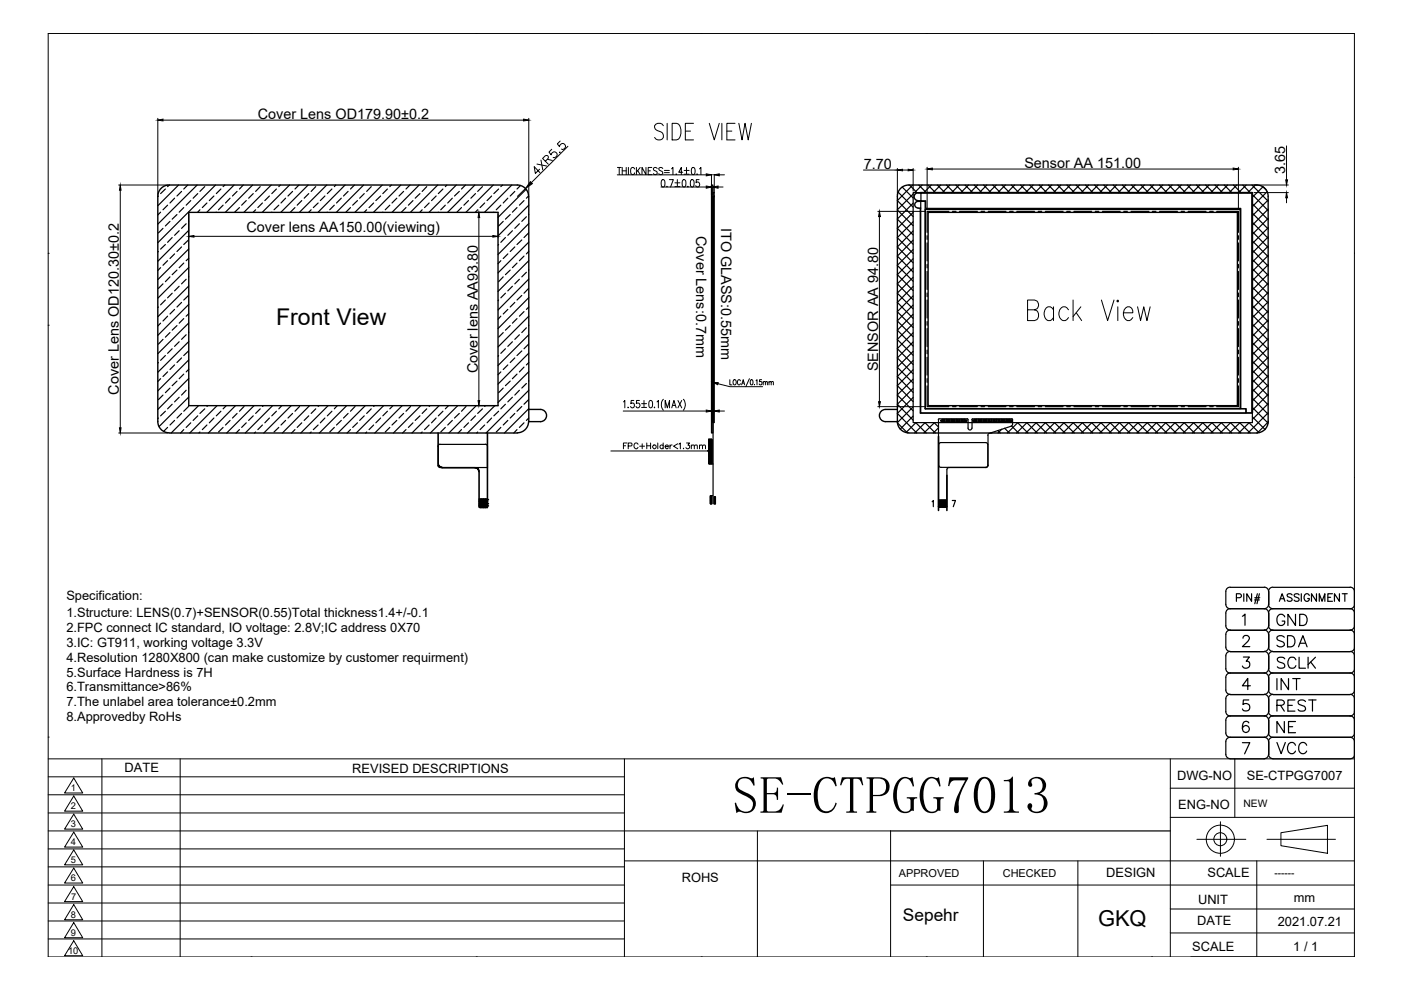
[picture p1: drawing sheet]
<svg xmlns="http://www.w3.org/2000/svg" width="297mm" height="210mm" viewBox="0 0 297 210" stroke-linecap="round" stroke-linejoin="round" font-family="sans-serif">
<g fill="none" stroke="#000" stroke-width=".21">
<path d="M10.2 7.1h277v195.8h-277zM53.2 7.1h.1M101 7.1h.1M148.7 7.1h.1M196.4 7.1h.1M244.2 7.1h.1M25.2 39.2h10.3M33.5 25.1v16.2M34.6 25.5h76.4M111.4 39.9l-1.7 1.7M112.1 25.1v16.2M113.8 34.8l2.1 .4"/>
<path d="M114.4 35.9l-.9 .9-.2-1.5 1.2 1.3M114.7 33.9l.4 2.1M115.6 34.2l.7-.8-.2-.4h-.5l-.6 .6 1.3 1.2M116 33.8l1.1 .2M117 31.7l-.6 .5 .5 .6a.63 .63 0 0 1 .6-.6 .63 .63 0 0 1 .6 .7 .63 .63 0 0 1-.8 .5M118.6 32.2v.2l.2-.2M118.8 29.9l-.6 .6 .4 .6a.62 .62 0 0 1 .7-.7 .62 .62 0 0 1 .6 .7 .62 .62 0 0 1-.8 .5M120.4 31l-7.7 7.7M130.9 37.1h18.8M130.9 35.5h.8M131.3 35.5v1.5M131.9 35.5v1.5"/>
<path d="M131.9 36.2h.9M132.8 35.5v1.5M133.2 35.5v1.5M134.5 35.8l-.2-.3a.79 .79 0 0 0-.6 .8 .79 .79 0 0 0 .6 .7l.2-.4M134.9 35.5v1.5M135.2 36.1l.5 .9M135.7 35.5l-.8 1M137 35.5v1.5l-.9-1.5v1.5M137.4 36.2h.5M138.2 35.5h-.8v1.5M139.3 35.7l-.3-.2-.5 .2 .2 .4 .4 .2a.42 .42 0 0 1 .1 .7 .42 .42 0 0 1-.7-.2M140.1 39.7h9.6"/>
<path d="M140.3 38.2l.3-.1a1.06 1.06 0 0 1 0 1.6h-.1a1.2 1.2 0 0 1-.2-1.5zM140.5 35.7l-.3-.2-.5 .2 .1 .4 .6 .3 .1 .2v.2l-.3 .2-.5-.2M140.6 26.7a.98 .98 0 0 0-1-.6 .98 .98 0 0 0-.8 .9l.3 .5 1 .5a.91 .91 0 0 1 .6 .9 .91 .91 0 0 1-.7 .8h-.5l-.7-.5M140.9 36.1h1M140.9 36.6h1M141.4 39.5v.1M141.4 26.1v3.6M141.9 38.1h.9l-.6 1.6M142.4 35.8l.3-.3v1.5M142.5 26.1h.9a1.68 1.68 0 0 1 1 2.2 1.38 1.38 0 0 1-1 1.4h-.9zM143.1 38.8h1.1M143.1 39.6h1.1"/>
<path d="M143.4 36.9v.1v-.1M143.6 38.1v1.3M144.8 36.5h-.9l.6-1v1.5M144.8 38.2l.3-.1a1.06 1.06 0 0 1 0 1.6h-.1a1.2 1.2 0 0 1-.2-1.5zM145 36.1h1.1M145 36.9h1.1M145.3 27.8h1.1M145.6 35.5v1.3M145.9 39.5l-.1 .1h.1M146.5 38.2l.3-.1a1.06 1.06 0 0 1 0 1.6h-.1a1.2 1.2 0 0 1-.2-1.5zM146.7 35.6l.3-.1a1.01 1.01 0 0 1 0 1.5h-.1a1.15 1.15 0 0 1-.2-1.4zM147 26.1h-1.7v3.6h1.7"/>
<path d="M147.8 36.9h-.1h.1M148.2 38.1h-.6v.7a.46 .46 0 0 1 .7 0 .46 .46 0 0 1-.1 .7 .46 .46 0 0 1-.7-.1M148.3 35.8l.3-.3v1.5M150.4 26.1l1 3.6 1.1-3.6M150.8 37v4.3M151.1 39.6v1.7M151.4 37v4.8M152.2 39.7h1.1M152.5 37.1h1.1M153 26.1v3.6M154.1 27.8h1.1M155.8 26.1h-1.7v3.6h1.7"/>
<path d="M156.6 26.1l.7 3.6 .7-3.6 .6 3.6 .7-3.6M183.1 36.1h7.2M190.3 35.7v5.6M191.4 36.1h1.1M193.6 35.7v4.8M196.6 35.5v8.9M197.7 35.8h63.8M262.6 35.5v8.9M265.9 39.2h7.2M272.8 30.9v7.2M10.2 53.7h.1M25.5 40.3v50.4"/>
<path d="M40 45.4v5M41.1 50.1h63.4M101.2 45h4M101.5 46.1v38.8M105.6 45.4v5M186.1 44.8h10.1M186.5 45.9v39.3M265.9 40.8h7.2M272.8 41.9v1.1M287.2 53.7h.1M10.2 68.9h.1M25.2 91.8h10.3"/>
<path d="M101.2 86h4M129.5 95.6h20.5M132.1 87.2h17.6M132.2 85.2l.3-.3v1.6M132.2 94.5h.4M132.9 93.9h-.7v1.3M133.2 86.3v.2v-.1M133.2 94.6l.7-.1v-.5l-.7-.1v1.3M134.4 84.9h-.6l-.1 .7a.47 .47 0 0 1 .7 0 .47 .47 0 0 1 0 .7 .47 .47 0 0 1-.7 0v-.1M135.3 94.2a.43 .43 0 0 0-.5-.3 .43 .43 0 0 0-.4 .5v.3a.43 .43 0 0 0 .4 .5 .43 .43 0 0 0 .5-.3M135.6 84.9h-.6l-.1 .7a.46 .46 0 0 1 .7 0 .46 .46 0 0 1-.1 .7 .46 .46 0 0 1-.7-.1M135.6 94.6h1.1"/>
<path d="M136 85.6h1.1M136 86.4h1.1M136.2 94.1v1.1M136.5 84.9v1.3M137.1 94.5h.8M137.1 93.9v1.3M137.7 85l.3-.1a1.06 1.06 0 0 1 0 1.6h-.1a1.2 1.2 0 0 1-.2-1.5zM137.9 93.9v1.3M138.8 86.3l-.1 .1h.1M139.3 85.2l.3-.3v1.6M139.5 93.9v1.3M140.6 94.5a.37 .37 0 0 0-.6-.1 .37 .37 0 0 0 0 .6 .37 .37 0 0 0 .6-.1"/>
<path d="M140.6 93.9v1.3M140.6 84.7a1.79 1.79 0 0 0 0 2.3M141 86.5v-1.6l.5 1.6 .5-1.6v1.6M141 94.7h.7a.39 .39 0 0 0-.4-.3 .39 .39 0 0 0-.4 .4 .39 .39 0 0 0 .4 .4l.4-.3M142 94.3v.9M142.4 86.5l.5-1.6 .5 1.6M142.5 94.3l-.3 .1-.2 .3M142.6 86h.6M143.7 94.1l-.9 .5 .9 .6M143.7 84.9l.8 1.6M143.9 94.2l.3-.3v1.3M144.5 84.9l-.8 1.6"/>
<path d="M144.9 84.7a1.79 1.79 0 0 1 0 2.3M144.9 95l.1 .1M145.6 93.9h.6l-.3 .5a.4 .4 0 0 1 .2 .6 .4 .4 0 0 1-.7-.1M146.6 94.6l.3-.3 .3 .1v.8M146.6 94.3v.9M147.2 94.6l.3-.3 .3 .1v.8M148.3 94.6l.3-.3 .3 .1v.8M148.3 94.3v.9M148.9 94.6l.3-.3 .3 .1 .1 .8M150.3 93.1h.7v5.3h-.7zM150.8 87.1v.4M151.4 87.1v.2"/>
<path d="M152.2 81.4l2.5 .6h7M152.5 87.2h1.1M154.7 80.5v1.1h.5M155.6 80.5a.51 .51 0 0 1 .5 .6 .51 .51 0 0 1-.5 .5l-.2-.4zM157 80.8a.33 .33 0 0 0-.4-.3 .33 .33 0 0 0-.2 .4v.3a.33 .33 0 0 0 .2 .4 .33 .33 0 0 0 .4-.2M157.2 81.6l.4-1.1 .3 1.1M157.4 81.2h.3M158.9 80.3l-.8 1.7M159.2 80.5h.1a.61 .61 0 0 1 .4 .6 .61 .61 0 0 1-.4 .5l-.2-.5zM159.9 81.5l.1 .1M160.3 80.7l.2-.2v1.1M161.5 80.5h-.4l-.1 .5a.33 .33 0 0 1 .5 0 .33 .33 0 0 1-.1 .5 .33 .33 0 0 1-.4-.1"/>
<path d="M161.8 81.1l.2-.2h.2l.1 .7M161.8 80.9v.7M162.3 81.1l.2-.2h.2v.7M163 81.1l.3-.2h.2v.7M163 80.9v.7M163.5 81.1l.2-.2h.2l.1 .7M186.1 86.2h10.1M287.2 101.2h.1M10.2 156.3h.1M287.2 156.3h.1M10.2 176.2h178.6v26.7M10.2 160.9h122.2"/>
<path d="M10.2 164.7h122.2M10.2 168.5h122.2M10.2 172.4h122.2M10.2 180h122.2M15.6 176.4l1.9 3.2h-3.8zM15.6 172.6l1.9 3.2h-3.8zM15.6 168.8l1.9 3.2h-3.8zM15.6 165l1.9 3.1h-3.8zM21.6 160.9v42M38.2 160.9v42M160.6 176.2v26.7M248.1 167.1h39.1"/>
<path d="M248.1 173.3h39.1M248.1 160.9v42M253.8 178h10.3M258.8 174.2v7.4M261.8 160.9v12.4M268.6 178h14.5M271.6 176.6l9.8-1.6v5.9l-9.8-1.6zM287.2 160.9h-154.8v42M10.2 187.6h122.2M10.2 183.8h122.2M10.2 191.5h122.2M10.2 195.3h122.2"/>
<path d="M10.2 199.1h122.2M15.6 180.2l1.9 3.2h-3.8zM15.6 184.1l1.9 3.1h-3.8zM15.6 188l1.9 3.2h-3.8zM15.6 191.8l1.9 3.2h-3.8zM15.6 195.6l1.9 3.2h-3.8zM15.6 199.5l1.9 3.1h-3.8zM132.4 182.5h154.8M188.8 187.6h98.4M208.5 182.5v20.4M228.5 182.5v20.4M248.1 197.8h39.1"/>
<path d="M248.1 192.7h39.1M266.5 182.5v20.4M53.2 202.9h.1M101 202.9h.1M148.7 202.9h.1M196.4 202.9h.1M244.2 202.9h.1M252.5 202.9h34.7"/>
<circle cx="138.8" cy="94.7" r=".39"/>
<circle cx="258.7" cy="177.9" r="2.98"/>
<circle cx="258.7" cy="177.9" r="1.38"/>
</g>
<g fill="none" stroke="#000" stroke-width=".25">
<path d="M35.9 39.2l-.4 .4M37.9 39.2l-4.4 4.4M39.8 39.2l-.8 .9M41.8 39.2l-8.3 8.3M43.4 39.6l-1 1M45.7 39.2l-12.2 12.3M47.7 39.2l-.4 .4M49.6 39.2l-5.8 5.8M51.6 39.2l-.8 .9M53.6 39.2l-5.8 5.8M55.2 39.6l-1 1M57.5 39.2l-5.8 5.8"/>
<path d="M59.5 39.2l-.4 .4M61.4 39.2l-5.8 5.8M63.4 39.2l-.9 .9M65.3 39.2l-5.8 5.8M66.9 39.6l-.9 1M69.3 39.2l-5.8 5.8M71.2 39.2l-.3 .4M73.2 39.2l-5.8 5.8M75.2 39.2l-.9 .9M77.1 39.2l-5.8 5.8M78.7 39.6l-1 1M81 39.2l-5.8 5.8"/>
<path d="M83 39.2l-.4 .4M85 39.2l-5.8 5.8M86.9 39.2l-.8 .9M88.9 39.2l-5.8 5.8M90.5 39.6l-1 1M92.8 39.2l-5.8 5.8M94.8 39.2l-.4 .4M96.7 39.2l-5.8 5.8M98.7 39.2l-.9 .9M100.7 39.2l-5.8 5.8M102.3 39.6l-1 1M104.6 39.2l-5.8 5.8"/>
<path d="M106.6 39.2l-.4 .4M108.5 39.2l-5.8 5.8M110.4 39.3l-.8 .8M150.8 39.2h.3v52.6h-.3zM191.3 39.7l2.3 2.3M192.8 39.2l1.6 1.6M193.5 39.2l-3.2 3.3 3.3 3.4M194.8 39.2l1.6 1.6M195.5 39.2l-1.6 1.6M196.7 39.2l1.6 1.6M197.5 39.2l-1.6 1.6M198.7 39.2l1.6 1.6"/>
<path d="M199.4 39.2l-1.6 1.6M200.7 39.2l1.6 1.6M201.4 39.2l-1.6 1.6M202.7 39.2l1.5 1.6M203.3 39.2l-1.5 1.6M204.6 39.2l1.6 1.6M205.3 39.2l-1.6 1.6M206.6 39.2l1.6 1.6M207.3 39.2l-1.6 1.6M208.5 39.2l1.6 1.6M209.2 39.2l-1.5 1.6M210.5 39.2l1.6 1.6"/>
<path d="M211.2 39.2l-1.6 1.6M212.4 39.2l1.7 1.6M213.2 39.2l-1.6 1.6M214.4 39.2l1.6 1.6M215.1 39.2l-1.6 1.6M216.4 39.2l1.6 1.6M217.1 39.2l-1.6 1.6M218.3 39.2l1.6 1.6M219 39.2l-1.6 1.6M220.3 39.2l1.6 1.6M221 39.2l-1.6 1.6M222.3 39.2l1.6 1.6"/>
<path d="M223 39.2l-1.6 1.6M224.3 39.2l1.5 1.6M224.9 39.2l-1.5 1.6M226.2 39.2l1.6 1.6M226.9 39.2l-1.6 1.6M228.1 39.2l1.7 1.6M228.9 39.2l-1.6 1.6M230.1 39.2l1.6 1.6M230.8 39.2l-1.6 1.6M232.1 39.2l1.6 1.6M232.8 39.2l-1.6 1.6M234 39.2l1.6 1.6"/>
<path d="M234.8 39.2l-1.7 1.6M236 39.2l1.6 1.6M236.7 39.2l-1.6 1.6M238 39.2l1.6 1.6M238.7 39.2l-1.6 1.6M239.9 39.2l1.6 1.6M240.6 39.2l-1.6 1.6M241.9 39.2l1.6 1.6M242.6 39.2l-1.6 1.6M243.9 39.2l1.6 1.6M244.6 39.2l-1.6 1.6M245.8 39.2l1.6 1.6"/>
<path d="M246.5 39.2l-1.5 1.6M247.8 39.2l1.6 1.6M248.5 39.2l-1.6 1.6M249.7 39.2l1.6 1.6M250.5 39.2l-1.7 1.6M251.7 39.2l1.6 1.6M252.4 39.2l-1.6 1.6M253.7 39.2l1.6 1.6M254.4 39.2l-1.6 1.6M255.6 39.2l1.6 1.6M256.3 39.2l-1.6 1.6M257.6 39.2l1.6 1.6"/>
<path d="M258.3 39.2l-1.6 1.6M259.6 39.2l1.6 1.6M260.3 39.2l-1.6 1.6M261.5 39.2l1.6 1.6M262.2 39.2l-1.6 1.6M263.5 39.2l1.6 1.6M264.2 39.2l-1.6 1.6M265.4 39.2l3.5 3.5M266.2 39.2l-1.6 1.6M267.8 39.6l-2.3 2.2M267.8 39.7l.7 .6M33.6 41.6h-.1"/>
<path d="M33.6 53.3l-.1 .1M34.1 45l-.6 .6M34.1 56.8l-.6 .5M34.6 48.4l-1 1M35.1 40.1l-1 .9M35.1 51.8l-1 1M35.5 43.5l-.9 1M35.5 55.3l-.9 .9M36 46.9l-.9 1M36 58.7l-.9 1M36.5 50.4l-1 1M37 42l-1 1"/>
<path d="M37 53.8l-1 1M37.5 45.5l-1 1M37.5 57.3l-1 .9M38 48.9l-1 1M38.5 40.6l-1 1M38.5 52.4l-1 .9M39 44l-1 1M39 55.8l-1 1M39.5 47.4l-1 1M39.5 59.2l-1 1M40 50.9l-1 .9M40 48.8l-6.5 6.6"/>
<path d="M40 52.8l-6.5 6.5M40 56.7l-6.5 6.5M40 46.9h.1M40 54.8l-.5 .5M40 58.7h.1M40.4 42.5l-.9 1M41.9 41l-.9 1M42.4 44.5l-.5 .5M43.9 43l-1 1M45.4 41.6l-1 .9M45.9 45h-.1M46.8 40.1l-.9 .9"/>
<path d="M47.3 43.5l-1 1M48.8 42l-1 1M50.3 40.6l-1 1M50.8 44l-1 1M52.2 42.5l-1 1M53.7 41l-1 1M54.2 44.5l-.5 .5M55.6 43l-.9 1M57.1 41.6l-1 .9M57.6 45h.1M58.6 40.1l-1 .9M59.1 43.5l-1 1"/>
<path d="M60.6 42l-1 1M62 40.6l-.9 1M62.5 44l-.9 1M64 42.5l-1 1M65.5 41l-1 1M66 44.5l-.6 .5M67.5 43l-1.1 1M68.9 41.6l-1 .9M69.4 45h.1M70.4 40.1l-1 .9M70.9 43.5l-1 1M72.4 42l-1.1 1"/>
<path d="M73.8 40.6l-1 1M74.3 44l-1 1M75.8 42.5l-1 1M77.2 41l-.9 1M77.7 44.5l-.5 .5M79.2 43l-1 1M80.7 41.6l-1 .9M81.2 45h-.1M82.1 40.1l-.9 .9M82.6 43.5l-.9 1M84.1 42l-1 1M85.6 40.6l-1 1"/>
<path d="M86.1 44l-1 1M87.6 42.5l-1 1M89 41l-1 1M89.5 44.5l-.5 .5M91 43l-1 1M92.5 41.6l-1 .9M92.9 45h.1M93.9 40.1l-1 .9M94.4 43.5l-1 1M95.9 42l-1 1M97.4 40.6l-1 1M97.8 44l-.9 1"/>
<path d="M99.3 42.5l-.9 1M100.8 41l-1 1M101.3 44.5l-.5 .5M102.8 43l-1 1M104.2 41.6l-.9 .9M104.7 45h.1M105.7 40.1l-1 .9M105.7 51.8l-.1 .2M106.2 43.5l-1 1M106.2 55.3l-.6 .6M106.7 46.9l-1 1M106.7 58.7l-1 1"/>
<path d="M107.2 50.4l-1 1M107.7 42l-1 1M107.7 53.8l-1 1M108.2 45.5l-1 1M108.2 57.3l-1 .9M108.6 48.9l-.9 1M109.1 40.6l-.9 1M109.1 52.4l-.9 .9M109.6 44l-1 1M109.6 55.8l-1 1M110.1 47.4l-1 1M110.1 59.2l-1 1"/>
<path d="M110.6 50.9l-1 .9M111.1 42.5l-1 1M111.1 54.3l-1 1M111.6 40.1l-6 6M111.6 46l-1 .9M111.6 57.7l-1 1M112.1 49.4l-1 1M112.1 43.5l-6.5 6.5M112.1 47.4l-6.5 6.6M112.1 51.3l-6.5 6.6M112.1 55.3l-6.5 6.5M112.1 59.2l-6.5 6.5"/>
<path d="M112.1 41.5l-.5 .5M112.1 45.5h.1M112.1 53.3l-.5 .5M112.1 57.2v.1M151.1 41.1h.1M151.4 40.8h-.2v48.8h.2v-48.1M190.3 56.3l3.3 3.3M190.3 50.4l3.3 3.3M190.3 46.5l3.3 3.3M190.3 44.5l3.3 3.4M190.4 40.8l3.2 3.1M193.6 40.8h71.9v48.8h-71.9z"/>
<path d="M193.6 41.1l-3.3 3.4M193.6 43.1l-3.3 3.3M193.6 45l-3.3 3.4 3.3 3.4M193.6 47l-3.3 3.4M193.6 49l-3.3 3.4 3.3 3.3M193.6 50.9l-3.3 3.4 3.3 3.4M193.6 52.9l-3.3 3.3M193.6 54.8l-3.3 3.4 3.3 3.4M193.6 56.8l-3.3 3.4 3.3 3.4M193.6 58.8l-3.3 3.3M195.2 42.7h.9v44h68v.9h-68.9zM195.3 40.9h70.1v46.6h-1.2v-.9h-1.1v-42.4h-66.8v-1.6h-1z"/>
<path d="M196.6 50v.7M196.6 51.5v3.8M196.6 56.1v.7M196.6 57.6v3.8M201.2 44.8h-4.6v4.5M201.9 44.8h.8M203.4 44.8h3.8M208 44.8h.8M209.5 44.8h3.8M214.1 44.8h.7M215.6 44.8h3.7M220.1 44.8h.8"/>
<path d="M221.6 44.8h3.8M226.2 44.8h.7M227.7 44.8h3.8M232.2 44.8h.8M233.7 44.8h3.8M238.3 44.8h.7M239.8 44.8h3.8M244.3 44.8h.8M245.8 44.8h3.9M250.4 44.8h.7M251.9 44.8h3.8M256.5 44.8h.7"/>
<path d="M258 44.8h4.6v4.5M262.6 50v.7M262.6 51.5v3.8M262.6 56.1v.7M262.6 57.6v3.8M265.5 58.9l3.4 3.4M265.5 57l3.4 3.4M265.5 55l3.4 3.4M265.5 53l3.4 3.4M265.5 51.1l3.4 3.3M265.5 49.1l3.4 3.4M265.5 47.1l3.4 3.4"/>
<path d="M265.5 45.2l3.4 3.3M265.5 43.2l3.4 3.4M265.5 41.3l3.4 3.3M268.7 40.6l-3.2 3.2M268.9 42.4l-3.4 3.3M268.9 44.4l-3.4 3.3M268.9 46.3l-3.4 3.4M268.9 48.3l-3.4 3.3M268.9 50.2l-3.4 3.4M268.9 52.2l-3.4 3.4M268.9 54.2l-3.4 3.3M268.9 56.1l-3.4 3.4"/>
<path d="M268.9 58.1l-3.4 3.4M33.6 65.1l-.1 .1M33.6 76.9l-.1 .1M34.1 68.5l-.6 .6M34.6 60.2l-1 1M34.6 72l-1 1M35.1 63.6l-1 1M35.1 75.4l-1 1M35.5 67l-.9 1.1M35.5 78.9l-.9 .9M36 70.5l-.9 1M36.5 62.2l-1 .9"/>
<path d="M36.5 73.9l-1 1M37 65.6l-1 1M37 77.4l-1 .9M37.5 69l-1 1M38 60.7l-1 1M38 72.5l-1 .9M38.5 64.1l-1 1M38.5 75.9l-1 1M39 67.5l-1 1M39 79.3l-1 1M39.5 71l-1 1M40 62.6l-1 1"/>
<path d="M40 74.4l-1 1M40 60.6l-6.5 6.6M40 64.5l-6.5 6.6M40 68.5l-6.5 6.5M40 72.4l-6.5 6.5M40 76.3l-6.5 6.6M40 66.5l-.5 .5M40 70.4v.1M40 78.3l-.5 .6M105.7 63.6l-.1 .1M105.7 75.4l-.1 .2M106.2 67l-.6 .7"/>
<path d="M106.2 78.9l-.6 .5M106.7 70.5l-1 1M107.2 62.2l-1 .9M107.2 73.9l-1 1M107.7 65.6l-1 1M107.7 77.4l-1 .9M108.2 69l-1 1M108.6 60.7l-.9 1M108.6 72.5l-.9 .9M109.1 64.1l-.9 1M109.1 75.9l-.9 1M109.6 67.5l-1 1"/>
<path d="M109.6 79.3l-1 1M110.1 71l-1 1M110.6 62.6l-1 1M110.6 74.4l-1 1M111.1 66.1l-1 .9M111.1 77.8l-1 1.1M111.6 69.5l-1 1M112.1 61.2l-1 1M112.1 73l-1 .9M112.1 63.1l-6.5 6.6M112.1 67l-6.5 6.6M112.1 71l-6.5 6.5"/>
<path d="M112.1 74.9l-6.5 6.5M112.1 78.8l-6.5 6.5M112.1 65.1l-.5 .5M112.1 69h.1M112.1 76.9l-.5 .5M190.3 77.9l3.3 3.3M190.3 73.9l3.3 3.4M190.3 72l3.3 3.3M190.3 68.1l3.3 3.3M190.3 66.1l3.3 3.4M190.3 62.2l3.3 3.3M193.6 60.7l-3.3 3.4 3.3 3.4"/>
<path d="M193.6 62.7l-3.3 3.4M193.6 64.7l-3.3 3.3M193.6 66.6l-3.3 3.4 3.3 3.4M193.6 68.6l-3.3 3.4M193.6 70.6l-3.3 3.3M193.6 72.5l-3.3 3.4 3.3 3.4M193.6 74.5l-3.3 3.3M193.6 76.4l-3.3 3.4 3.3 3.4M193.6 78.4l-3.3 3.4 3.3 3.4M196.6 62.1v.8M196.6 63.6v3.8M196.6 68.2v.7"/>
<path d="M196.6 69.7v3.8M196.6 74.2v.8M196.6 75.8v3.7M262.6 62.1v.8M262.6 63.6v3.8M262.6 68.2v.7M262.6 69.7v3.8M262.6 74.2v.8M262.6 75.8v3.7M265.5 78.6l3.4 3.3M265.5 76.6l3.4 3.4M265.5 74.6l3.4 3.4"/>
<path d="M265.5 72.7l3.4 3.3M265.5 70.7l3.4 3.4M265.5 68.7l3.4 3.4M265.5 66.8l3.4 3.3M265.5 64.8l3.4 3.4M265.5 62.9l3.4 3.3M265.5 60.9l3.4 3.3M268.9 60.1l-3.4 3.3M268.9 62l-3.4 3.4M268.9 64l-3.4 3.3M268.9 65.9l-3.4 3.4M268.9 67.9l-3.4 3.4"/>
<path d="M268.9 69.9l-3.4 3.3M268.9 71.8l-3.4 3.4M268.9 73.8l-3.4 3.4M268.9 75.8l-3.4 3.3M268.9 77.7l-3.4 3.4M268.9 79.7l-3.4 3.3M33.6 88.6l-.1 .2M34.1 80.3l-.6 .6M34.6 83.8l-1 .9M35.1 87.2l-1 1M35.5 90.6l-.8 .9M36 82.3l-.9 1"/>
<path d="M36.5 85.7l-1 1M37 89.1l-1 1M37.5 80.8l-1 1M38 84.2l-1 1M38.5 87.7l-1 .9M39 91.1l-.7 .7M39.5 82.7l-1 1.1M40 86.2l-1 1M40 80.2l-6.5 6.6M40 84.2l-6.3 6.3M40 82.2v.1M40.4 89.6l-.9 1"/>
<path d="M41.9 88.2l-.9 .9M42.1 86l-5.8 5.8M42.4 91.6l-.2 .2M43.4 86.7l-1 1M43.9 90.1l-1 1M44 86l-.1 .2M45.4 88.6l-1 1M46 86l-5.8 5.8M46.8 87.2l-.9 1M47.3 90.6l-1 1M48 86l-.7 .7M48.8 89.1l-1 1"/>
<path d="M49.9 86l-5.7 5.8M50.3 87.7l-1 .9M50.8 91.1l-.7 .7M51.7 86.2l-.9 1M52.2 89.6l-1 1M53.7 88.2l-1 .9M53.9 86l-5.8 5.8M54.2 91.6l-.3 .2M55.2 86.7l-1 1M55.6 90.1l-.9 1M55.9 86l-.3 .2M57.1 88.6l-1 1"/>
<path d="M57.8 86l-5.8 5.8M58.6 87.2l-1 1M59.1 90.6l-1 1M59.7 86l-.6 .7M60.6 89.1l-1 1M61.7 86l-5.8 5.8M62 87.7l-.9 .9M62.5 91.1l-.7 .7M63.5 86.2l-1 1M64 89.6l-1 1M65.5 88.2l-1 .9M65.6 86l-5.7 5.8"/>
<path d="M66 91.6l-.2 .2M66.9 86.7l-.9 1M67.5 90.1l-1.1 1M67.6 86l-.1 .2M68.9 88.6l-1 1M69.6 86l-5.8 5.8M70.4 87.2l-1 1M70.9 90.6l-1 1M71.5 86l-.6 .7M72.4 89.1l-1.1 1M73.5 86l-5.8 5.8M73.8 87.7l-1 .9"/>
<path d="M74.3 91.1l-.7 .7M75.3 86.2l-1 1M75.8 89.6l-1 1M77.2 88.2l-.9 .9M77.4 86l-5.8 5.8M77.7 91.6l-.2 .2M78.7 86.7l-1 1M79.2 90.1l-1 1M79.4 86l-.2 .2M80.7 88.6l-1 1M81.3 86l-5.8 5.8M82.1 87.2l-.9 1"/>
<path d="M82.6 90.6l-.9 1M83.3 86l-.7 .7M84.1 89.1l-1 1M85.3 86l-5.8 5.8M85.6 87.7l-1 .9M86.1 91.1l-.7 .7M87.1 86.2l-1 1M87.6 89.6l-1 1M89 88.2l-1 .9M89.2 86l-5.8 5.8M89.5 91.6l-.2 .2M90.5 86.7l-1 1"/>
<path d="M91 90.1l-1 1M91.2 86l-.2 .2M92.5 88.6l-1 1M92.9 98.7l.2 .4h.2M92.9 94.6v4.1M93.1 86l-5.8 5.8M93.3 94.2h-.2l-.2 .4M93.3 94.2h9.6M93.9 87.2l-1 1M94.4 90.6l-1 1M95.1 86l-.7 .7M95.9 89.1l-1 1"/>
<path d="M97 86l-5.8 5.8M97.4 87.7l-1 .9M97.8 91.1l-.7 .7M98.8 86.2l-1 1M99.3 89.6l-.9 1M100.8 88.2l-1 .9M101 86l-5.8 5.8M101.3 91.6l-.2 .2M102.3 86.7l-1 1M102.8 90.1l-1 1M102.9 94.2l.4 .2v.2M102.9 86l-.1 .2"/>
<path d="M103.3 94.6v4.5h-10M104.2 88.6l-.9 1M104.9 86l-5.8 5.8M105.7 87.2l-1 1M106.2 90.6l-1 1M106.7 82.3l-1 1M107.2 85.7l-1 1M107.7 89.1l-1 1M108.2 80.8l-1 1M108.6 84.2l-.9 1M109.1 87.7l-.9 .9M109.6 91.1l-.7 .7"/>
<path d="M110.1 82.7l-1 1.1M110.6 86.2l-1 1M111.1 89.6l-1 1M111.6 81.3l-1 1M112.1 84.7l-1 1M112.1 82.7l-9 9.1M112.1 86.6l-5.2 5.2M112.1 80.8h.1M112.1 88.6l-.5 .5M150.3 93.5l.7 .7-.7 .7 .7 .7-.7 .7M150.3 93.9l.7 .7-.7 .7 .7 .7M150.3 94.5l.7 .7-.7 .7 .7 .7"/>
<path d="M150.3 95.1l.7 .7-.7 .7 .7 .7-.7 .7M150.3 96.1l.7 .7-.7 .7 .7 .7M150.3 96.7l.7 .7-.7 .7 .3 .3 .4-.4-.7-.7M150.3 97.9l.5 .5 .2-.2M150.3 96.3l.7 .7M150.3 94.1l.7 .8M150.3 93.1l.7 .8M150.4 93.1l.6 .6-.7 .6 .7 .7-.7 .7 .7 .7M150.5 93.1l-.2 .3 .7 .7-.7 .6 .7 .7M150.6 93.1l.4 .4-.7 .7M150.7 93.1l-.4 .5M150.8 93.1l.2 .2"/>
<path d="M150.9 93.1l-.6 .7 .7 .7-.7 .7M151 98.4h.1M151 93.2l-.7 .8M151 93.8l-.7 .8M151 94.8l-.7 .7 .7 .7-.7 .7 .7 .7-.7 .7M151 95.4l-.7 .7M151 96l-.7 .7M151 96.4l-.7 .7 .7 .7-.6 .6-.1-.2M151 96.6l-.7 .7M151 97l-.7 .7 .7 .7M151.2 89.5l-.1-47.9 .1 65.2M193.6 80.4l-3.3 3.3 3.3 3.4"/>
<path d="M193.6 82.3l-3.3 3.4 3.3 3.4M193.6 84.3l-3.3 3.4 4.1 4.1M193.6 86.3l-3.3 3.3 2.1 2.2M193.6 88.2l-2.7 2.8M194.2 89.6l2.2 2.2M194.2 89.6l-2.1 2.1M196.1 89.6l2.2 2.2M196.1 89.6l-2.2 2.2M196.6 81.8v4.4h4.6M196.6 80.3v.8M198 89.6l1 .9M198.1 89.6l-2.2 2.2"/>
<path d="M199 90.7l-1.1 1.1M199 89v18.4M199.4 89.1l.3-.1 .2 .3-.3 .1zM199.5 93.8l-.4 .3-.1 .2v4.4l.2 .3 .3 .1M199.5 93.8h9.5l.4 .3v.2v4.3l-.2 .4-9.7 .1M199.9 88.9h.1v.6h-.1zM200.2 88.9h.2v.6h-.2zM200.6 88.9h.2v.6h-.2zM200.9 88.9h.2v.6h-.2zM201.3 88.9h.1v.6h-.1zM201.6 88.9h.2v.6h-.2zM201.9 86.2h.8"/>
<path d="M202 88.9h.2v.6h-.2zM202.3 88.9h.2v.6h-.2zM202.7 88.9h.1v.6h-.1zM203 88.9h.2v.6h-.2zM203.4 88.9h.2v.6h-.2zM203.4 86.2h3.8M203.7 88.9h.2v.6h-.2zM204.1 88.9h.1v.6h-.1zM204.4 88.9h.2v.6h-.2zM204.7 89l.3 .1-.1 .3-.3-.1zM205.1 88.8l.1 .1M205.1 88.8h-6l-.2 .1"/>
<path d="M205.2 90.8a.4 .4 0 0 0 .4 .4 .4 .4 0 0 0 .5-.4M205.2 89v1.8M206.1 89v1.8M206.2 88.8l-.1 .1M206.2 89.1l.3-.1 .1 .3-.3 .1zM206.2 88.8h8.3l.2 .1M206.6 88.9h.2v.6h-.2zM207 88.9h.2v.6h-.2zM207.4 88.9h.1v.6h-.1zM207.7 88.9h.2v.6h-.2zM208 86.2h.8M208 88.9h.2v.6h-.2z"/>
<path d="M208.4 88.9h.1v.6h-.1zM208.8 88.9h.1v.6h-.1zM209.1 88.9h.2v.6h-.2zM209.4 88.9h.2v.6h-.2zM209.5 92.3v6.4l-.2 .4h-8.1l-.4 .3v8M209.5 86.2h3.8M209.7 91.9l-.3 .4M209.8 88.9h.1v.6h-.1zM210.1 91.8h.1M210.2 88.9h.1v.6h-.1zM210.5 88.9h.2v.6h-.2zM210.8 88.9h.2v.6h-.2z"/>
<path d="M211.2 88.9h.2v.6h-.2zM211.6 88.9h.1v.6h-.1zM211.6 91.3l.5 .5M211.9 88.9h.2v.6h-.2zM212.2 88.9h.2v.6h-.2zM212.4 91l-.8 .8M212.6 88.9h.2v.6h-.2zM213 88.9h.1v.6h-.1zM213 90.8l1 1M213.3 88.9h.2v.6h-.2zM213.6 88.9h.2v.6h-.2zM214 88.9h.2v.6h-.2z"/>
<path d="M214.1 86.2h.7M214.3 89l.3 .1-.2 .3-.2-.1zM214.4 90.4l-4.7 1.5M214.5 90.3l1.5 1.5M214.7 89l-.1 1.1-.2 .2M215.6 86.2h3.7M215.7 89.6l2.2 2.2M215.8 89.6l-2.2 2.2M217.7 89.6l2.2 2.2M217.7 89.6l-2.2 2.2M219.6 89.6l2.3 2.2M219.7 89.6l-2.2 2.2"/>
<path d="M220.1 86.2h.8M221.6 89.6l2.2 2.2M221.6 86.2h3.8M221.7 89.6l-2.2 2.2M223.6 89.6l2.2 2.2M223.6 89.6l-2.2 2.2M225.5 89.6l2.3 2.2M225.6 89.6l-2.2 2.2M226.2 86.2h.7M227.5 89.6l2.2 2.2M227.6 89.6l-2.2 2.2M227.7 86.2h3.8"/>
<path d="M229.3 91.8l2.2-2.2 2.2 2.2M229.5 89.6l2.2 2.2M229.5 89.6l-2.2 2.2M232.2 86.2h.8M233.4 89.6l2.2 2.2M233.4 89.6l-2.2 2.2M233.7 86.2h3.8M235.2 91.8l2.2-2.2 2.1 2.2M235.3 89.6l2.2 2.2M235.4 89.6l-2.2 2.2M238.3 86.2h.7M239.3 89.6l2.2 2.2"/>
<path d="M239.3 89.6l-2.2 2.2M239.8 86.2h3.8M241.1 91.8l2.2-2.2 2.1 2.2M241.2 89.6l2.3 2.2M241.3 89.6l-2.2 2.2M244.3 86.2h.8M245.2 89.6l2.2 2.2M245.2 89.6l-2.2 2.2M245.8 86.2h3.9M246.9 91.8l2.2-2.2 2.2 2.2M247.1 89.6l2.3 2.2M247.2 89.6l-2.2 2.2"/>
<path d="M250.4 86.2h.7M251.1 89.6l2.2 2.2M251.1 89.6l-2.2 2.2M251.9 86.2h3.8M252.8 91.8l2.2-2.2 2.2 2.2M253 89.6l2.2 2.2M253.1 89.6l-2.2 2.2M256.5 86.2h.7M256.9 89.6l2.2 2.2M257 89.6l-2.2 2.2M258.7 91.8l2.2-2.2 2.2 2.2M258.9 89.6l2.2 2.2"/>
<path d="M259 89.6l-2.2 2.2M262.6 81.8v4.4h-4.6M262.6 80.3v.8M262.8 89.6l2.3 2.2M262.9 89.6l-2.2 2.2M264.8 89.6l2.2 2.2M264.9 89.6l-2.2 2.2M265.5 88.4l2.7 2.7M265.5 86.4l3.4 3.3M265.5 84.4l3.4 3.4M265.5 82.5l3.4 3.3M265.5 80.5l3.4 3.4"/>
<path d="M268.9 81.6l-3.4 3.4M268.9 83.6l-3.4 3.4M268.9 85.6l-3.4 3.3M268.9 87.5l-4.3 4.3M268.9 89.5l-2.3 2.3M150.6 105.1h.3v1.7h-.3zM150.6 106.8h.1M150.6 106.6l.3 .2M150.6 106.4l.3 .3M150.6 106.2l.3 .3M150.6 106l.3 .3M150.6 105.8l.3 .3"/>
<path d="M150.6 105.6l.3 .3M150.6 105.4l.3 .3M150.6 105.2l.3 .3M150.7 105.1l.2 .2M150.8 105.1l-.2 .2M150.9 105.1h.1M150.9 105.2l-.3 .3M150.9 105.4l-.3 .2M150.9 105.6l-.3 .3M150.9 105.8l-.3 .3M150.9 105.9l-.3 .3M150.9 106.2l-.3 .3"/>
<path d="M150.9 106.4l-.3 .3M150.9 106.5l-.3 .3M150.9 106.8h-.1M151.4 105.3h.3v1.5h-.3zM151.4 106.6l.3 .2M151.4 105.6l.3 .3M151.5 105.3l.2 .2M151.6 105.3l-.2 .1 .3 .3M151.7 105.4l-.3 .2M151.7 105.6l-.3 .2 .3 .3M151.7 105.8l-.3 .2 .3 .3M151.7 105.9l-.3 .3 .3 .3"/>
<path d="M151.7 106.2l-.3 .2 .3 .3M151.7 106.4l-.3 .2M151.7 106.5l-.2 .3M151.7 106.8h-.1M197.6 106.4l.3-.3v1.3M198.9 107.4l.2 .2h1.5l.2-.2M199.2 106h.1v1.6h-.1zM199.4 106h.1v1.6h-.1zM199.6 106h.1v1.6h-.1zM199.8 106h.2v1.6h-.2zM200 106h.2v1.6h-.2zM200.3 106h.1v1.6h-.1z"/>
<path d="M200.5 106h.1v1.6h-.1zM201.9 106.1h.7l-.5 1.3M259.9 132.7a.91 .91 0 0 0 .9 .9 .91 .91 0 0 0-.9 .9v2.7a.91 .91 0 0 0 .9 .9 .91 .91 0 0 0-.9 .9v2.8a.91 .91 0 0 0 .9 .9 .91 .91 0 0 0-.9 .9M260.8 124.5a.91 .91 0 0 0-.9 .9v2.8a.91 .91 0 0 0 .9 .9 .91 .91 0 0 0-.9 .9v2.7M260.8 129.1h7.3M260.8 133.6h7.3M260.8 138.2h7.3M262.1 126.7l.9-.1 .2-.2-.1-.3-.3-.2h-.7v1.6M263.4 130.7l.6-.5v2.4M263.5 135.3l.1-.3 .4-.3 .6 .2a.52 .52 0 0 1 .2 .8l-1.4 1.4h1.6M263.6 139.3h1.3l-.7 .9a.77 .77 0 0 1 .8 .9 .77 .77 0 0 1-1 .6l-.4-.2-.2-.3M263.7 125.9v1.6"/>
<path d="M265.4 125.9v1.6l-1.1-1.6v1.6M266 127.2h1M266 126.7h1.1M266.6 125.9l-.6 2.1M267 125.9l-.5 2.1M269 125.4v2.8M269.9 124.5a.91 .91 0 0 0-.9 .9 .91 .91 0 0 0-1-.9h-7.2M269.9 124.5h16.4M269.9 133.6h16.4M271.2 127.5l.6-1.6 .6 1.6M271.5 126.9h.7M274 126.1a.59 .59 0 0 0-.6-.2 .59 .59 0 0 0-.5 .4l.1 .2 .8 .3 .2 .4a.65 .65 0 0 1-1.1 0"/>
<path d="M275.4 126.1a.59 .59 0 0 0-.5-.2 .59 .59 0 0 0-.5 .4l.1 .2 .8 .3 .1 .4a.65 .65 0 0 1-1 0M275.9 125.9v1.6M277.6 126.3a.57 .57 0 0 0-.7-.4 .57 .57 0 0 0-.4 .6v.4a.55 .55 0 0 0 .5 .6 .55 .55 0 0 0 .6-.6h-.3M279.1 125.9v1.6l-1-1.6v1.6M279.7 127.5v-1.6l.6 1.6 .6-1.6v1.6M281.5 126.6h.6M282.5 125.9h-1v1.6h1M284 125.9v1.6l-1.1-1.6v1.6M284.6 125.9h1M285.1 125.9v1.6M286.3 124.5a.91 .91 0 0 1 .9 .9v2.8a.87 .87 0 0 1-.9 .9h-16.4h16.4M286.3 129.1a.91 .91 0 0 1 .9 .9v2.7"/>
<path d="M286.3 138.1a.91 .91 0 0 1 .9 1v2.7a.87 .87 0 0 1-.9 .9h-16.4h16.4M287.2 132.7a.91 .91 0 0 1-.9 .9 .91 .91 0 0 1 .9 .9v2.7a.87 .87 0 0 1-.9 1h-16.4h16.4M259.9 157.3v2.6a.91 .91 0 0 0 .9 1M259.9 146.3a.91 .91 0 0 0 .9 .9 .91 .91 0 0 0-.9 1v2.7a.91 .91 0 0 0 .9 .9 .91 .91 0 0 0-.9 .9v2.7a.91 .91 0 0 0 .9 .9 .91 .91 0 0 0-.9 .9M259.9 143.6v2.7M260.8 156.3h7.3M260.8 151.8h7.3M260.8 147.3h7.3M260.8 142.7h7.3M263.4 157.5h1.6l-1.1 2.3M264.8 153.3a.69 .69 0 0 0-1-.2 1.41 1.41 0 0 0 .3 2.2 .74 .74 0 0 0 .8-.7 .74 .74 0 0 0-.7-.8 .74 .74 0 0 0-.8 .7M264.8 148.4h-1.2l-.1 1a.83 .83 0 0 1 1.3 0 .83 .83 0 0 1-.2 1.2 .83 .83 0 0 1-1.2-.3"/>
<path d="M265.1 145.4h-1.7l1.2-1.6v2.4M269.9 151.8h16.4M286.3 156.3a.91 .91 0 0 1 .9 .9M286.3 147.2a.91 .91 0 0 1 .9 1v2.7a.91 .91 0 0 1-.9 .9 .91 .91 0 0 1 .9 .9v2.7a.87 .87 0 0 1-.9 .9h-16.4h16.4M286.3 142.7a.91 .91 0 0 1 .9 .9M287.2 157.3v2.7a.87 .87 0 0 1-.9 .9h-16.4M287.2 143.6v2.7a.94 .94 0 0 1-.9 1h-16.4h16.4M188.8 176.2h59.3M260.8 160.9h7.3"/>
</g>
<g fill="#000" stroke="#000" stroke-width=".21">
<path d="M33.5 25.5l1.1-.2v.3zM111 25.3l1.1 .2-1.1 .1zM112.5 38.5l.4 .4-1.5 1zM149.7 39.4l1.1 .3-1.1 .2zM149.7 36.9l1.1 .2-1.1 .2zM151.1 39.7l1.1-.3v.5zM151.4 37.1l1.1-.2v.4zM190.3 36.1l1.1-.2v.3zM192.5 35.9l1.1 .2-1.1 .1zM196.6 35.8l1.1-.2v.4zM261.5 35.6l1.1 .2-1.1 .2zM272.6 38.1h.4l-.2 1.1z"/>
<path d="M25.5 39.2l.2 1.1h-.4zM40 50.1l1.1-.2v.4zM101.5 45l.2 1.1h-.3zM104.5 49.9l1.1 .2-1.1 .2zM186.5 44.8l.2 1.1h-.4zM272.8 40.8l.2 1.1h-.4zM25.3 90.7h.4l-.2 1.1zM101.4 84.9h.3l-.2 1.1zM150 95.5l.4 .1-.4 .1zM149.7 86.9l1.1 .3-1.1 .2zM151.1 81.1h1.2l-.1 .5zM151.4 87.2l1.1-.3v.5z"/>
<path d="M186.3 85.2h.4l-.2 1z"/>
</g>
<g fill="none" stroke="#000" stroke-width=".3">
<path d="M35.8 39.2a2.39 2.39 0 0 0-2.3 2.4M35.9 39.2h73.8M109.7 39.2a2.39 2.39 0 0 1 2.4 2.4M266.5 39.2a2.39 2.39 0 0 1 2.4 2.4M266.5 39.2h-73.8a2.39 2.39 0 0 0-2.4 2.4M33.5 41.6v47.8M40 45h65.6v41h-65.6zM112.1 41.6v47.8h2.5a1.29 1.29 0 0 0 1.3-1.3 1.29 1.29 0 0 0-1.3-1.3h-2.5M190.3 41.6v47.8h-2.6a1.29 1.29 0 0 1-1.2-1.3 1.29 1.29 0 0 1 1.2-1.3h2.6M194.6 40.9a.83 .83 0 0 0-.8 .8 .83 .83 0 0 0 .8 .8M194.6 42.7a.7 .7 0 0 0-.7 .7 .7 .7 0 0 0 .7 .7M194.7 40.9h.6"/>
<path d="M194.7 42.6h.6M194.7 42.7h.5M194.7 44.1h.5M195.1 40.9l70.4-.1v46.8h-70.4v-43.5M195.1 42.6v.1M196.2 44.4h66.7v42.2h-66.7zM196.8 45h65.6v41h-65.6zM268.9 41.6v47.8M33.5 89.4a2.39 2.39 0 0 0 2.3 2.4M35.9 91.8h73.8M112.1 89.4a2.39 2.39 0 0 1-2.4 2.4M190.3 89.4a2.39 2.39 0 0 0 2.4 2.4"/>
<path d="M192.7 91.8h73.8M268.9 89.4a2.39 2.39 0 0 1-2.4 2.4"/>
</g>
<g fill="none" stroke="#000" stroke-width=".34">
<path d="M92.9 91.8v6.6l.2 .5 .6 .2M93.7 99.2h7.1l.6 .4 .2 .3v7.6M103.3 91.8v15.7M199 92.5v15.7M101.6 105.8h1.7M101.7 105.9v.2l.3-.2M101.7 106.3v.2l.3-.2M101.7 106.8v.2l.3-.2M101.7 107.3v.1l.3-.1M101.7 107.5v.1M101.7 106.2l-.1 .1M101.7 106.6l-.1 .1"/>
<path d="M101.7 107l-.1 .1M101.7 107.4v.2M101.7 107.6h1.6M101.8 106.2l.2 .1 .2-.1M101.8 106.6l.2 .2 .2-.2M101.8 107l.2 .2 .2-.2M101.8 107.4l.2 .2 .2-.2M102 105.8h.1M102 105.9l.2 .2 .2-.2M102 106.3l.2 .2 .2-.2M102 106.8l.2 .2 .2-.2M102 107.3l.2 .1 .2-.1"/>
<path d="M102.3 106.2l.1 .1 .2-.1M102.3 106.6l.1 .2 .2-.2M102.3 107l.2 .2 .1-.2M102.3 107.4l.1 .2 .2-.2M102.4 105.8h.1M102.5 105.9l.2 .2 .1-.2M102.5 106.3l.1 .2 .2-.2M102.5 106.8l.2 .2 .1-.2M102.5 107.3l.2 .1 .1-.1M102.8 106.2v.1l.2-.1M102.8 106.6v.2l.2-.2M102.8 107v.2l.2-.2"/>
<path d="M102.8 107.4v.2l.2-.2M102.8 105.8h.1M102.9 105.9l.2 .2 .2-.2M102.9 106.3l.2 .2 .2-.2M102.9 106.8l.2 .2 .2-.2M102.9 107.3l.2 .1 .2-.1M103.1 106.6l.2 .1M103.1 107l.2 .2v-.1M103.1 107.4l.2 .2M103.1 106.2h.2M103.3 105.8h.1M103.3 107.5v.1"/>
<path d="M200.8 100.8v7.4"/>
</g>
<g fill="#000">
<circle cx="103.3" cy="107.3" r=".17"/>
<circle cx="103.3" cy="106.8" r=".17"/>
<circle cx="103.3" cy="105.9" r=".17"/>
</g>
<text font-size="11.3" x="155.3" y="172.5">SE-CTPGG7013</text>
<text font-size="7.9" x="217" y="69.1">Back View</text>
<g font-size="5.7">
<text x="269.9" y="142.9">SCLK</text>
<text x="269.9" y="147.5">INT</text>
<text x="269.9" y="152">REST</text>
<text x="269.9" y="156.6">NE</text>
</g>
<g font-size="5.3">
<text x="269.9" y="133.7">GND</text>
<text x="269.9" y="138.3">SDA</text>
<text x="269.9" y="160.9">VCC</text>
</g>
<text font-size="4.9" x="58.6" y="68.9">Front View</text>
<text font-size="4.6" x="232.8" y="196.3">GKQ</text>
<text font-size="3.7" x="191.4" y="195.3">Sepehr</text>
<g font-size="3.1">
<text x="54.7" y="25.2">Cover Lens OD179.90±0.2</text>
<text x="183.1" y="35.8">7.70</text>
<text x="217.2" y="35.5">Sensor AA 151.00</text>
<text x="272.5" y="36.9" transform="rotate(-90 272.5 36.9)">3.65</text>
<text x="52.3" y="49.2">Cover lens AA150.00(viewing)</text>
<text x="147.6" y="50" transform="rotate(90 147.6 50)">Cover Lens:0.7mm</text>
<text x="152.9" y="48.3" transform="rotate(90 152.9 48.3)">ITO GLASS:0.55mm</text>
<text x="25.2" y="83.7" transform="rotate(-90 25.2 83.7)">Cover Lens OD120.30±0.2</text>
<text x="101.3" y="79.1" transform="rotate(-90 101.3 79.1)">Cover lens AA93.80</text>
<text x="186.2" y="78.7" transform="rotate(-90 186.2 78.7)">SENSOR AA 94.80</text>
</g>
<g font-size="2.7">
<text x="14.1" y="127.3">Specification:</text>
<text x="14.1" y="130.9">1.Structure: LENS(0.7)+SENSOR(0.55)Total thickness1.4+/-0.1</text>
<text x="14.1" y="134">2.FPC connect IC standard, IO voltage: 2.8V;IC address 0X70</text>
<text x="14.1" y="137.2">3.IC: GT911, working voltage 3.3V</text>
<text x="14.1" y="140.3">4.Resolution 1280X800 (can make customize by customer requirment)</text>
<text x="14.1" y="143.5">5.Surface Hardness is 7H</text>
<text x="14.1" y="146.6">6.Transmittance&gt;86%</text>
<text x="14.1" y="149.7">7.The unlabel area tolerance±0.2mm</text>
<text x="14.1" y="152.9">8.Approvedby RoHs</text>
<text x="26.4" y="163.7">DATE</text>
<text x="74.7" y="163.8">REVISED DESCRIPTIONS</text>
<text x="249.6" y="165.4">DWG-NO</text>
<text x="264.3" y="165.4">SE-CTPGG7007</text>
<text x="249.8" y="171.4">ENG-NO</text>
<text x="234.5" y="185.9">DESIGN</text>
<text x="256" y="185.9">SCALE</text>
<text x="144.5" y="187">ROHS</text>
<text x="254" y="191.8">UNIT</text>
<text x="274.3" y="191.3">mm</text>
<text x="253.8" y="196.1">DATE</text>
<text x="270.9" y="196.3">2021.07.21</text>
<text x="252.8" y="201.7">SCALE</text>
<text x="274.2" y="201.6">1 / 1</text>
</g>
<text font-size="2.6" x="270.2" y="185.9">------</text>
<g font-size="2.3">
<text x="190.6" y="186">APPROVED</text>
<text x="212.6" y="186">CHECKED</text>
</g>
<text font-size="2.2" x="263.6" y="171">NEW</text>
<g font-size="2">
<text x="15" y="167.8">1</text>
<text x="15" y="171.6">2</text>
<text x="15" y="179.2">4</text>
<text x="15" y="175.4">3</text>
<text x="15" y="183">5</text>
<text x="15" y="186.9">6</text>
<text x="15.1" y="190.9">7</text>
<text x="15" y="194.6">8</text>
<text x="14.4" y="202.3">10</text>
<text x="15" y="198.4">9</text>
</g>
</svg>
